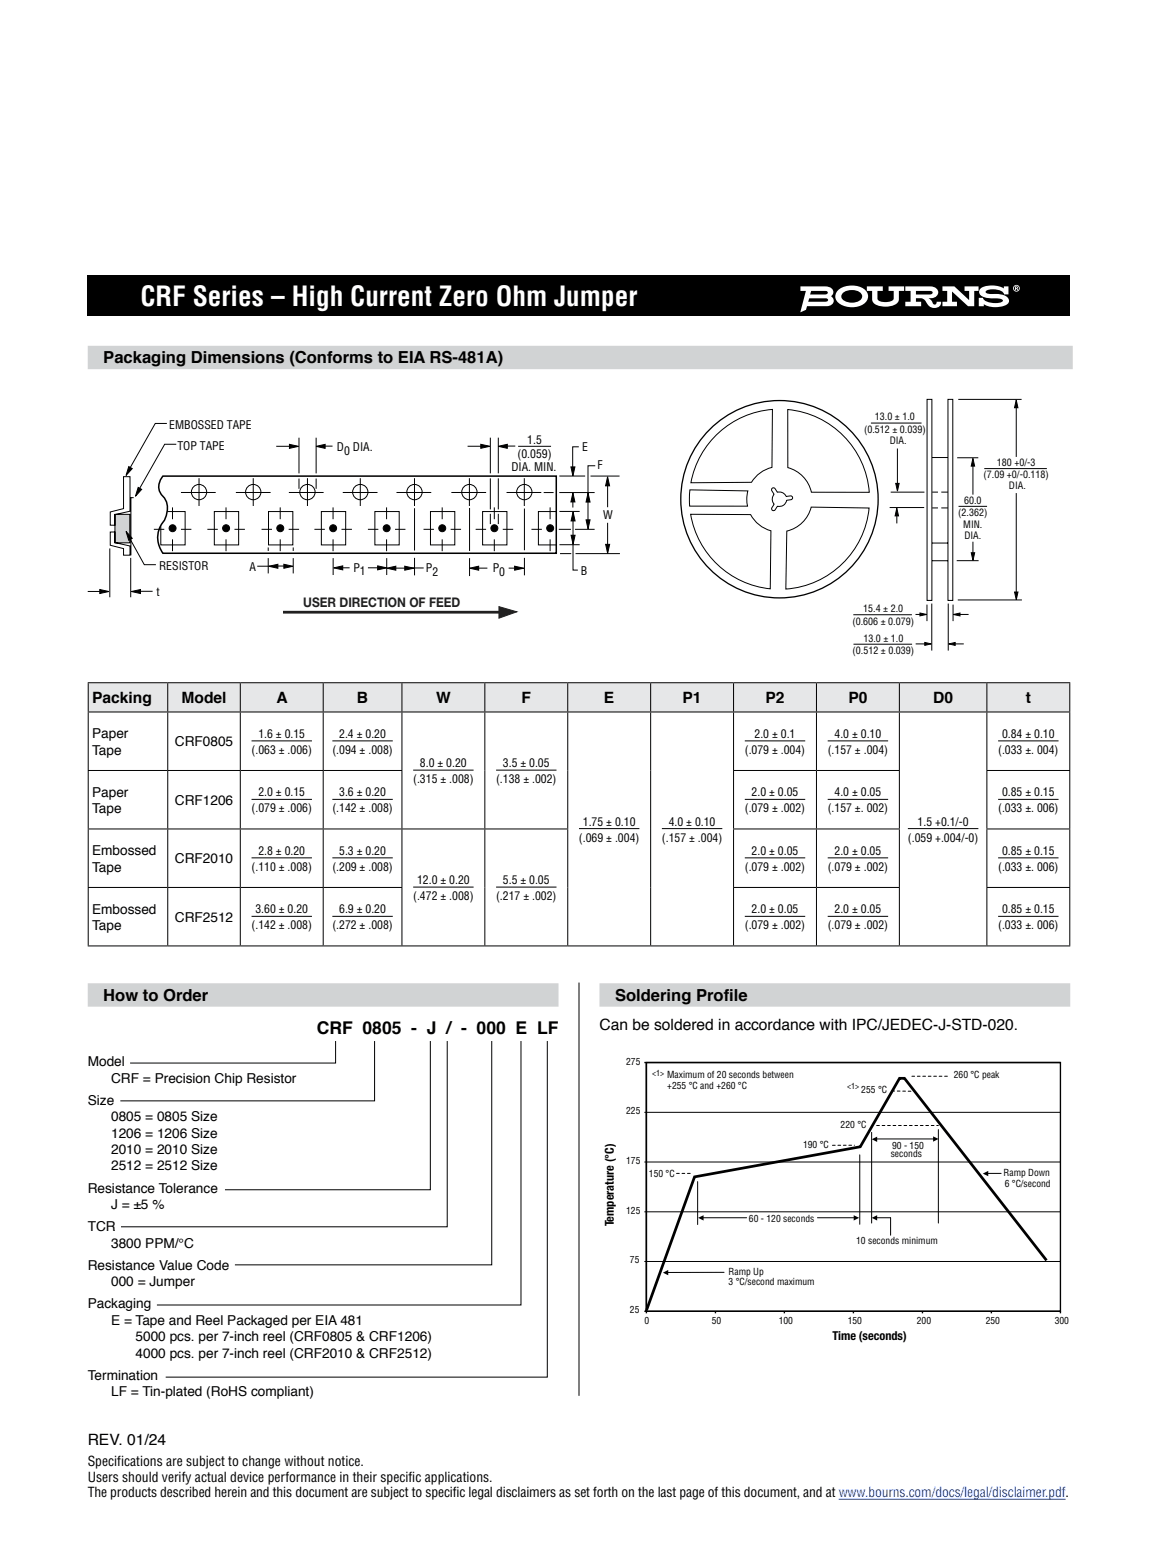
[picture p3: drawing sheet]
<svg xmlns="http://www.w3.org/2000/svg" width="210mm" height="279mm" viewBox="0 0 210 279" stroke-linecap="round" stroke-linejoin="round" font-family="sans-serif">
<path d="M15.9 49.7h177.8v7.5h-177.8z" fill="#000"/>
<g fill="#fff">
<path d="M156.9 51.8h2.9v.8h-1v1.4a1.14 1.14 0 0 0 1.4 .7l.4-.1a1.04 1.04 0 0 0 1.1-.6v-1.4h-.9v-.8h2.8v.8h-.9v1.6a1.66 1.66 0 0 1-1.9 1.3h-.5a2.91 2.91 0 0 1-2.4-.9l-.1-2h-.9z"/>
<path d="M170.5 51.8h2.2l2.7 2.5v-1.7h-.9v-.8h2.6v.8h-.8v2.8h-1.1l-2.9-2.6v1.8h.9v.8h-2.7v-.8h.9v-2h-.9z"/>
<path d="M177.6 52.1a4.5 4.5 0 0 1 4.1 .1v-.4h.8v1.5h-.8a1.31 1.31 0 0 0-1.3-.9 1.95 1.95 0 0 0-2.1 .4l.1 .1a5.5 5.5 0 0 0 2.4 .3 1.69 1.69 0 0 1 1.8 1.3 1.42 1.42 0 0 1-1.4 1l-1.7 .1-.9-.3-.6-.3v.4h-.9v-1.5h.8a2.17 2.17 0 0 0 2.2 .9l1.1-.1 .3-.3a2.03 2.03 0 0 0-1.7-.4 3.4 3.4 0 0 1-2.5-.8l-.1-.4 .1-.4z"/>
<path d="M183.8 51.9v.2h.2v-.1zM183.7 51.8l.4 .1 .1 .1-.1 .2 .1 .3h-.2l-.1-.3-.1 .3h-.1zM183.5 52.2a.47 .47 0 0 0 .9 0 .47 .47 0 0 0-.9 0zM183.3 52.2a.61 .61 0 0 1 1.2 0 .61 .61 0 0 1-1.2 0z"/>
<path d="M146.4 54h3h.3l.2 .3-.2 .2-.5 .1h-3zM146.8 52.6h2.6l.2 .1 .2 .2-.2 .3-.4 .1h-2.6zM144.8 51.8v.8h1l-1 3.9 1.1-.4 .1-.7h3.6a.99 .99 0 0 0 1.2-.6 .99 .99 0 0 0-.4-1.2 .93 .93 0 0 0 .4-1 .93 .93 0 0 0-.9-.7z"/>
<path d="M152.6 53a2.59 2.59 0 0 1 3.3 .3 .97 .97 0 0 1-.6 1.3 2.61 2.61 0 0 1-3-.6l-.1-.3zM151.8 52.4a1.58 1.58 0 0 0-.6 1.6 1.58 1.58 0 0 0 1.1 1.2 3.8 3.8 0 0 0 4.5-.7 1.72 1.72 0 0 0-1.3-2.6 4.2 4.2 0 0 0-3.7 .5z"/>
<path d="M165.7 52.6h2.6l.4 .2 .1 .1-.2 .3-.4 .1h-2.5zM163.8 51.8v.8h1v2h-1v.8h2.9v-.8h-1v-.6a1.55 1.55 0 0 1 2.1 .9 1.42 1.42 0 0 0 1.2 .8 1.42 1.42 0 0 0 1.3-.7v-.4h-.8v.3l-.3 .2a.59 .59 0 0 1-.6-.6l-.6-.5a1.27 1.27 0 0 0 1.7-1.4 1.39 1.39 0 0 0-1.4-.8z"/>
</g>
<path d="M15.9 64.7h178.2" fill="none" stroke="#d1d3d4" stroke-width="4.2" stroke-linecap="butt"/>
<path d="M29.5 86.2h71.2v13.9h-71.2a4.8 4.8 0 0 1 .3-6l.1-.3a3.7 3.7 0 0 0-.4-4 2.64 2.64 0 0 1 0-3.6z" fill="none" stroke="#000" stroke-width=".28"/>
<g fill="none" stroke="#000" stroke-width=".18">
<path d="M27.8 95.8h1.9M30.3 92.6h3.2v6h-4.4v-3.4M31.2 91.8v2.2M31.2 97.6v2.1M32.7 95.8h1.9M32.7 89.1h6.3M36 86.5v5.1M37.5 95.8h1.9M38.8 92.6h4.4v6h-4.4zM40.9 91.8v2.2M40.9 97.6v2.1M42.4 95.8h1.9"/>
<path d="M42.7 89.1h6.3M45.8 86.5v5.1M47.3 95.8h1.9M48.6 92.6h4.4v6h-4.4zM50.7 91.8v2.2M50.7 97.6v2.1M52.2 95.8h1.9M52.3 89.1h6.3M55.6 86.5v5.1M56.9 95.8h1.9M58.2 92.6h4.4v6h-4.4zM60.3 91.8v2.2"/>
<path d="M60.3 97.6v2.1M61.8 95.8h1.9M62 89.1h6.3M65.2 86.5v5.1M66.6 95.8h1.9M67.8 92.6h4.4v6h-4.4zM70 91.8v2.2M70 97.6v2.1M71.5 95.8h1.9M71.7 89.1h6.3M75 86.5v5.1M76.6 95.8h1.9"/>
<path d="M77.9 92.6h4.4v6h-4.4zM80 91.8v2.2M80 97.6v2.1M81.5 95.8h1.9M81.7 89.1h6.3M84.9 86.5v5.1M86.1 95.8h1.9M87.3 92.6h4.4v6h-4.4zM89.4 91.8v2.2M89.4 97.6v2.1M91 95.8h1.9M91.7 89.1h6.3"/>
<path d="M94.9 86.5v5.1M96.2 95.8h1.9M99.5 91.8v2.2M99.5 97.6v2.1M100.7 92.6h-3.3v6h3.3"/>
<circle cx="31.2" cy="95.6" r=".63"/>
<circle cx="36" cy="89" r="1.38"/>
<circle cx="40.9" cy="95.6" r=".63"/>
<circle cx="45.8" cy="89" r="1.38"/>
<circle cx="50.7" cy="95.6" r=".63"/>
<circle cx="55.6" cy="89" r="1.38"/>
<circle cx="60.3" cy="95.6" r=".63"/>
<circle cx="65.2" cy="89" r="1.38"/>
<circle cx="70" cy="95.6" r=".63"/>
<circle cx="75" cy="89" r="1.38"/>
<circle cx="80" cy="95.6" r=".63"/>
<circle cx="84.9" cy="89" r="1.38"/>
<circle cx="89.5" cy="95.6" r=".63"/>
<circle cx="94.9" cy="89" r="1.38"/>
<circle cx="99.6" cy="95.6" r=".63"/>
</g>
<g fill="#000">
<circle cx="31.2" cy="95.6" r=".63"/>
<circle cx="40.9" cy="95.6" r=".63"/>
<circle cx="50.7" cy="95.6" r=".63"/>
<circle cx="60.3" cy="95.6" r=".63"/>
<circle cx="70" cy="95.6" r=".63"/>
<circle cx="80" cy="95.6" r=".63"/>
<circle cx="89.5" cy="95.6" r=".63"/>
<circle cx="99.6" cy="95.6" r=".63"/>
</g>
<path d="M20.8 93.1h2.7v5.1h-2.7z" fill="#d1d3d4"/>
<g fill="none" stroke="#000" stroke-width=".18">
<path d="M30.2 76.6h-2.1l-4.6 8.2M54.1 79.2v6.5M57.2 79.2v6.5M88.7 79.2v6.5M90.2 79.2v6.5M19.9 99.2v8.9M20 96.3h.8v1.9l2.7 .6v1.7h-1.1v-1.2l-2.4-.6zM20.8 93.1h2.7v5.1h-2.7zM22.4 86.3h1.1v6.2l-2.7 .6v1.9h-.8v-2.4l2.4-.6zM22.8 96.2l1.1 1.2-.6 .4zM23.3 84.4l.6 .4-1.1 1.2zM23.5 97.4l2.6 4.8h2.1"/>
<path d="M24.2 90.1h-.5v10.4M25 88.2l.6 .4-1.1 1.2zM31.9 80.4h-2.1l-4.6 8.2M48.5 99.1v.6M50 80.8h3.8M52.4 80.4l1.6 .4-1.6 .3zM53.1 99.1v.6M54.1 86.6v1.9M57.2 80.8l1.6-.4v.7zM57.2 86.6v1.9M58.6 80.7h1.6M75 92v7.6"/>
<path d="M84.6 80.8h3.8M85 91.9v7.8M87 80.4l1.6 .4-1.6 .3zM88.7 86.6v5.6M88.7 93v1.8M90.2 80.8l1.6-.4v.7zM90.2 86.6v5.6M90.2 93v1.8M91.5 80.7h1.7M93.8 80.8h5.9M94.9 92v7.6M98.4 89.1h1.8"/>
<path d="M101.1 95.8h2.2M101.2 89.1h6.4M101.2 86.1h4.7M101.2 98.6h3.7M101.2 92.5h3.7M103.3 84.5h.7l-.3 1.6zM103.3 96.9h.8l-.4 1.6zM103.7 89.4v2.4M103.7 89.2l.3 1.6h-.7zM103.7 92.9v10.3h.9M103.7 92.6l.4 1.7h-.8zM104 95.8h3.6"/>
<path d="M104.7 80.9h-1.1v3.8M106.1 94.1h.7l-.4 1.6zM106.4 89.2l.4 1.7h-.7zM106.9 86.1h5.2M107.7 84.3h-1.3v10.3M109.6 98.5h.7l-.3 1.6zM109.9 86.3l.4 1.6h-.7zM110 87.4v4.4M110 94.6v4.3M15.9 107h3.6M18.1 106.7l1.6 .3-1.6 .4zM23.7 101v7.1"/>
<path d="M23.8 107l1.6-.3v.7zM25.2 107h2.4M46.6 102.5h2.7M48.5 101v2.8M48.6 102.5l1.7-.4v.7zM50 102.4h1.7M51.4 102.1l1.6 .4-1.6 .3zM53.1 101v2.8M60.3 101v3.1M60.4 102.8l1.6-.4v.7zM66.6 102.7h3.2M68.3 102.4l1.7 .4-1.7 .3z"/>
<path d="M70 101v3.1M70 102.8l1.6-.3v.7zM70.9 102.8h2.8M73.2 102.5l1.7 .3-1.7 .4zM74.2 102.8h2.5M75 101v3.1M85 101v3.2M85 102.8l1.6-.3v.7zM85.9 102.8h2.3M93.1 102.5l1.7 .3-1.7 .4zM94.9 101v3.1M101.3 100.2h2.1"/>
<path d="M104.1 100.2h8.1"/>
</g>
<g fill="#000">
<path d="M23.3 84.4l.6 .4-1.1 1.2zM22.8 96.2l1.1 1.2-.6 .4zM25 88.2l.6 .4-1.1 1.2zM52.4 80.4l1.6 .4-1.6 .3zM57.2 80.8l1.6-.4v.7zM87 80.4l1.6 .4-1.6 .3zM90.2 80.8l1.6-.4v.7zM103.3 84.5h.7l-.3 1.6zM103.3 96.9h.8l-.4 1.6zM103.7 89.2l.3 1.6h-.7zM103.7 92.6l.4 1.7h-.8zM106.1 94.1h.7l-.4 1.6z"/>
<path d="M106.4 89.2l.4 1.7h-.7zM109.6 98.5h.7l-.3 1.6zM109.9 86.3l.4 1.6h-.7zM18.1 106.7l1.6 .3-1.6 .4zM23.8 107l1.6-.3v.7zM48.6 102.5l1.7-.4v.7zM51.4 102.1l1.6 .4-1.6 .3zM60.4 102.8l1.6-.4v.7zM68.3 102.4l1.7 .4-1.7 .3zM70 102.8l1.6-.3v.7zM73.2 102.5l1.7 .3-1.7 .4zM85 102.8l1.6-.3v.7z"/>
<path d="M93.1 102.5l1.7 .3-1.7 .4z"/>
</g>
<path d="M51.2 110.8h39.7" fill="none" stroke="#221f1f" stroke-width=".5"/>
<path d="M90.3 109.8l3.2 .9-3.2 1.2z" fill="#221f1f"/>
<path d="M90.3 109.8l3.2 .9-3.2 1.2z" fill="none" stroke="#221f1f" stroke-width=".18"/>
<g fill="none" stroke="#000" stroke-width=".18">
<path d="M129.6 78.7a16.2 16.2 0 0 1 10.2-4.6l-.1 10.5a5.9 5.9 0 0 0-3.7 2.7l-11 .1a16.3 16.3 0 0 1 4.6-8.7zM142.5 74.1a16.3 16.3 0 0 1 14.8 15h-10.5a5.9 5.9 0 0 0-4.2-4.5zM157.6 76.6h9.2M167.8 72.3h.8v36.4h-.8zM171.5 72.3h.9v36.4h-.9zM173.4 72.3h11.5M183.9 72.4l.3 1.4h-.6zM183.9 73.4v9.3M124.8 88.6l10.5 .2a6 6 0 0 0 0 2.8h-10.5zM125 93.1h10.8a5.9 5.9 0 0 0 3.7 2.9l-.1 10.6a16.3 16.3 0 0 1-14.4-13.5zM140.1 89.5a1.31 1.31 0 0 0 0 1.7M140.1 89.5l-.4-.7a.35 .35 0 0 1 .1-.5 .35 .35 0 0 1 .5 .1l.4 .7a1.3 1.3 0 0 1 1.6 .7"/>
<path d="M140.1 91.2l-.4 .7a.35 .35 0 0 0 .1 .5 .35 .35 0 0 0 .5-.1l.4-.7M142.2 89.8l.8-.1a.35 .35 0 0 1 .4 .3 .35 .35 0 0 1-.3 .4l-.8 .1a1.31 1.31 0 0 1-1.6 1.1M142.4 96.1a5.9 5.9 0 0 0 4.4-4.3l10.5 .1a16.3 16.3 0 0 1-15.1 14.7zM161 91.8h6.2M161.2 89.1h6.1M162.1 87.5h.6l-.3 1.4zM162.3 92l.3 1.4h-.6zM162.3 93v1.7M162.4 81.2v6.6M168.7 82.8h2.8M168.7 98.3h2.8M173.2 82.8h3.8"/>
<path d="M173.5 91.6h5.1M176.1 82.9l.3 1.4h-.7zM176.1 83.9v5.6M176.1 98v2.4M178.1 84.8h11.3M183.9 89.2v18.3M61.4 102.7h1.9M92 102.8h2.2M154.4 111.2h10.6M154.4 116.6h10.6M165.7 111.2h1.1M165.7 116.5h2"/>
<path d="M166.5 110.9l1.2 .3-1.2 .3zM167.3 116.3l1.2 .2-1.2 .3zM167.7 109.4v3M168.6 109.2v8.5M168.7 101.5h2.8M171.6 109.2v8.5M171.7 116.5l1.1-.2v.5zM172.5 109.4v3M172.5 111.2l1.2-.3v.6zM172.6 116.5h1.8M173.1 101.5h4M173.3 108.6h11.6"/>
<path d="M173.5 111.2h1.8M175.8 100h.6l-.3 1.4zM183.6 107.1h.6l-.3 1.4z"/>
</g>
<path d="M183.9 72.4l.3 1.4h-.6zM162.1 87.5h.6l-.3 1.4zM162.3 92l.3 1.4h-.6zM176.1 82.9l.3 1.4h-.7zM166.5 110.9l1.2 .3-1.2 .3zM167.3 116.3l1.2 .2-1.2 .3zM171.7 116.5l1.1-.2v.5zM172.5 111.2l1.2-.3v.6zM175.8 100h.6l-.3 1.4zM183.6 107.1h.6l-.3 1.4z" fill="#000"/>
<circle cx="141" cy="90.3" r="17.9" fill="none" stroke="#000" stroke-width=".24"/>
<path d="M171.5 89.1h-2.8M171.5 91.9h-2.8" fill="none" stroke="#000" stroke-width=".18" stroke-dasharray="1.2 .6 1.2 .6 1.2 .6" stroke-linecap="butt"/>
<path d="M16 123.6h14.4v5.2h-14.4zM30.4 123.6h13.1v5.2h-13.1zM43.5 123.6h15v5.2h-15zM58.5 123.6h14.2v5.2h-14.2zM72.7 123.6h15v5.2h-15zM87.7 123.6h15v5.2h-15zM102.7 123.6h15v5.2h-15zM117.7 123.6h15v5.2h-15zM132.7 123.6h15v5.2h-15zM147.7 123.6h15v5.2h-15zM162.7 123.6h15.9v5.2h-15.9zM178.6 123.6h15v5.2h-15z" fill="#e6e7e8"/>
<g fill="none" stroke="#000" stroke-width=".18">
<path d="M15.9 123.6h177.8M15.9 128.8h177.8M15.9 139.4h56.9M16 123.6v5.2M16 128.9v10.4M16 139.5v10.4M30.4 123.6v5.2M30.4 128.9v10.4M30.4 139.5v10.4M43.5 123.6v5.2M43.5 128.9v10.4M43.5 139.5v10.4"/>
<path d="M45.5 134.1h11M58.5 123.6v5.2M58.5 128.9v10.4M58.5 139.5v10.4M60.1 134.1h11M72.7 123.6v5.2M72.7 128.9v10.4M72.7 139.5v10.4M74.8 139.4h10.9M87.7 123.6v5.2M87.7 128.9v21M89.8 139.4h10.9"/>
<path d="M102.7 123.6v5.2M102.7 128.9v21M117.7 123.6v5.2M117.7 128.9v42.2M132.7 139.4h30.1M132.7 123.6v5.2M132.7 128.9v10.4M132.7 139.5v10.4M134.8 134.1h10.9M147.7 123.6v5.2M147.7 128.9v10.4M147.7 139.5v10.4"/>
<path d="M149.8 134.1h10.9M162.7 123.6v5.2M162.7 128.9v10.4M162.7 139.5v10.4M178.5 139.4h15.2M178.6 123.6v5.2M178.6 128.9v10.4M178.6 139.5v10.4M180.6 134.1h11M193.6 123.6v5.2M193.6 128.9v10.4M193.6 139.5v10.4"/>
<path d="M15.9 150h86.9M16 150.1v10.4M30.4 150.1v10.4M43.5 150.1v10.4M45.5 144.7h11M45.5 155.2h11M58.5 150.1v10.4M60.1 144.7h11M60.1 155.2h11M72.7 150.1v10.4M87.7 150.1v21M102.7 150.1v21"/>
<path d="M104.8 149.9h10.9M119.8 149.9h10.9M132.7 150h30.1M132.7 150.1v10.4M134.8 144.7h10.9M134.8 155.2h10.9M147.7 150.1v10.4M149.8 144.7h10.9M149.8 155.2h10.9M162.7 150.1v10.4M164.3 149.9h12.7M178.5 150h15.2"/>
<path d="M178.6 150.1v10.4M180.6 144.7h11M180.6 155.2h11M193.6 150.1v10.4M15.9 160.6h56.9M15.9 171.2h177.8M16 160.7v10.4M30.4 160.7v10.4M43.5 160.7v10.4M45.5 165.8h11M58.5 160.7v10.4M60.1 165.8h11"/>
<path d="M72.7 160.7v10.4M74.8 160.5h10.9M89.8 160.5h10.9M104.8 177.8v74.8M132.7 160.6h30.1M132.7 160.7v10.4M134.8 165.8h10.9M147.7 160.7v10.4M149.8 165.8h10.9M162.7 160.7v10.4M178.5 160.6h15.2M178.6 160.7v10.4"/>
<path d="M180.6 165.8h11M193.6 160.7v10.4M60.7 188.4v4h-37.2M67.8 188.4v10.8h-46M77.9 188.4v26.9h-37.2M80.9 188.4v33.6h-59M89 188.4v40.5h-46.5M94.3 188.4v47.8h-65.9M99 188.4v60.8h-69M116.6 219.3h75.3M116.6 210.3h75.3M116.6 201.3h75.3"/>
<path d="M126.2 213.8v7.8M155.6 209v12.5M157.7 204.9v16.4M158.5 206.1h10.6M169.8 204.4v16.9M178.8 212.3h2.4M116.6 228.3h75.3M127.3 220.4h7.8M131 230.2l-10.1 .1M147.9 220.4h6.6M158.7 220.4h2.5v3.1"/>
</g>
<path d="M15.9 180h85.2M108.5 180h85.2" fill="none" stroke="#d1d3d4" stroke-width="4.2" stroke-linecap="butt"/>
<path d="M116.6 192.3h75.3M117 192.3h74.9v45h-74.9zM117 192.3v45.4M116.6 237.3h75.3v.4M129.5 237.3v.4M141.9 237.3v.4M154.4 237.3v.4M166.9 237.3v.4M179.4 237.3v.4" fill="none" stroke="#000" stroke-width=".25"/>
<path d="M161.4 197.4l3.6 .1M171.4 194.8h-6.5M122.4 212.3h2.5M150.6 207.3l4-.1M158.6 203.7h11.2" fill="none" stroke="#000" stroke-width=".18" stroke-dasharray=".5 .5"/>
<path d="M126.3 220.4l1-.5v1zM157.7 206.2l1-.5v.9zM157.7 220.4l1-.5v1zM168.9 205.6l.9 .5-.9 .5zM177.8 212.4l1-.5v.9zM120 230.3l.9-.5v1zM154.5 219.9l1 .5-1 .5z" fill="#000"/>
<path d="M189.4 228.1l-25.7-33h-.9l-7.1 12.4-30 5.5-8.7 24.1" fill="none" stroke="#000" stroke-width=".49"/>
<path d="M151.8 271.3h41" fill="none" stroke="#0042f4" stroke-width=".18"/>
<text font-size="4.9" fill="#fff" x="25.4" y="55.3">CRF Series – High Current Zero Ohm Jumper</text>
<text font-size="3.2" x="57.3" y="187">CRF 0805 - J / - 000 E LF</text>
<g font-size="3">
<text x="18.7" y="65.7">Packaging Dimensions (Conforms to EIA RS-481A)</text>
<text x="18.7" y="181.1">How to Order</text>
<text x="111.3" y="181.1">Soldering Profile</text>
</g>
<g font-size="2.8">
<text x="16.7" y="127.3">Packing</text>
<text x="32.8" y="127.3">Model</text>
<text x="50" y="127.3">A</text>
<text x="64.6" y="127.3">B</text>
<text x="78.9" y="127.3">W</text>
<text x="94.4" y="127.3">F</text>
<text x="109.3" y="127.3">E</text>
<text x="123.5" y="127.3">P1</text>
<text x="138.5" y="127.3">P2</text>
<text x="153.5" y="127.3">P0</text>
<text x="168.9" y="127.3">D0</text>
<text x="185.6" y="127.3">t</text>
<text x="108.5" y="186.4">Can be soldered in accordance with IPC/JEDEC-J-STD-020.</text>
<text x="15.9" y="261.4">REV. 01/24</text>
</g>
<g font-size="2.5">
<text x="16.7" y="133.6">Paper</text>
<text x="16.7" y="136.5">Tape</text>
<text x="31.6" y="135.1">CRF0805</text>
<text x="16.7" y="144.2">Paper</text>
<text x="16.7" y="147.1">Tape</text>
<text x="31.6" y="145.6">CRF1206</text>
<text x="16.7" y="154.7">Embossed</text>
<text x="16.7" y="157.7">Tape</text>
<text x="31.6" y="156.2">CRF2010</text>
<text x="16.7" y="165.3">Embossed</text>
<text x="31.6" y="166.8">CRF2512</text>
<text x="16.7" y="168.3">Tape</text>
<text x="15.9" y="193">Model</text>
<text x="20.1" y="195.9">CRF = Precision Chip Resistor</text>
<text x="15.9" y="199.9">Size</text>
<text x="20.1" y="202.9">0805 = 0805 Size</text>
<text x="20.1" y="205.9">1206 = 1206 Size</text>
<text x="20.1" y="208.8">2010 = 2010 Size</text>
<text x="15.9" y="215.8">Resistance Tolerance</text>
<text x="20.1" y="211.8">2512 = 2512 Size</text>
<text x="20.1" y="218.8">J = ±5 %</text>
<text x="15.9" y="222.8">TCR</text>
<text x="20.1" y="225.8">3800 PPM/°C</text>
<text x="15.9" y="229.8">Resistance Value Code</text>
<text x="20.1" y="232.8">000 = Jumper</text>
<text x="15.9" y="236.8">Packaging</text>
<text x="20.1" y="239.7">E = Tape and Reel Packaged per EIA 481</text>
<text x="24.5" y="242.7">5000 pcs. per 7-inch reel (CRF0805 &amp; CRF1206)</text>
<text x="24.5" y="245.7">4000 pcs. per 7-inch reel (CRF2010 &amp; CRF2512)</text>
<text x="15.9" y="249.7">Termination</text>
<text x="20.1" y="252.7">LF = Tin-plated (RoHS compliant)</text>
<text x="15.9" y="265.3">Specifications are subject to change without notice.</text>
<text x="15.9" y="268.1">Users should verify actual device performance in their specific applications.</text>
<text x="15.9" y="270.9">The products described herein and this document are subject to specific legal disclaimers as set forth on the last page of this document, and at www.bourns.com/docs/legal/disclaimer.pdf.</text>
</g>
<text font-size="2.4" fill="#221f1f" x="54.9" y="109.8">USER DIRECTION OF FEED</text>
<g font-size="2.2">
<text x="111.1" y="221.9" transform="rotate(-90 111.1 221.9)">Temperature (°C)</text>
<text x="150.6" y="242.6">Time (seconds)</text>
</g>
<text font-size="2.1" fill="#221f1f" x="147.4" y="58.6">USER DIRECTION OF FEED</text>
<g font-size="2.1">
<text x="30.6" y="77.7">EMBOSSED TAPE</text>
<text x="32.1" y="81.4">TOP TAPE</text>
<text x="61" y="81.6">D</text>
<text x="62.3" y="82.3">0</text>
<text x="63.9" y="81.6">DIA.</text>
<text x="93.6" y="82.9">(0.059)</text>
<text x="95.4" y="80.3">1.5</text>
<text x="105.3" y="81.6">E</text>
<text x="92.5" y="85.3">DIA. MIN.</text>
<text x="108.1" y="85">F</text>
<text x="109.1" y="93.9">W</text>
<text x="28.3" y="107.8">t</text>
<text x="28.8" y="103.1">RESISTOR</text>
<text x="45.2" y="103.4">A</text>
<text x="64" y="103.4">P</text>
<text x="65.1" y="104.1">1</text>
<text x="77.1" y="103.6">P</text>
<text x="78.2" y="104.3">2</text>
<text x="89.2" y="103.6">P</text>
<text x="90.3" y="104.3">0</text>
<text x="105.1" y="104">B</text>
<text x="45.5" y="136.4">(.063 ± .006)</text>
<text x="46.8" y="133.5">1.6 ± 0.15</text>
<text x="60.1" y="136.4">(.094 ± .008)</text>
<text x="61.4" y="133.5">2.4 ± 0.20</text>
<text x="134.8" y="136.4">(.079 ± .004)</text>
<text x="136.5" y="133.5">2.0 ± 0.1</text>
<text x="149.8" y="136.4">(.157 ± .004)</text>
<text x="151" y="133.5">4.0 ± 0.10</text>
<text x="180.6" y="136.4">(.033 ±. 004)</text>
<text x="181.3" y="133.5">0.84 ± 0.10</text>
<text x="65.4" y="140.9">(0.512 ± 0.039)</text>
<text x="67.7" y="138.2">13.0 ± 1.0</text>
<text x="70.8" y="143.2">DIA.</text>
<text x="74.8" y="141.7">(.315 ± .008)</text>
<text x="76" y="138.8">8.0 ± 0.20</text>
<text x="89.8" y="141.7">(.138 ± .002)</text>
<text x="91" y="138.8">3.5 ± 0.05</text>
<text x="45.5" y="147">(.079 ± .006)</text>
<text x="46.8" y="144.1">2.0 ± 0.15</text>
<text x="60.1" y="147">(.142 ± .008)</text>
<text x="61.4" y="144.1">3.6 ± 0.20</text>
<text x="105.5" y="149.4">1.75 ± 0.10</text>
<text x="121" y="149.4">4.0 ± 0.10</text>
<text x="134.8" y="147">(.079 ± .002)</text>
<text x="136" y="144.1">2.0 ± 0.05</text>
<text x="149.8" y="147">(.157 ±. 002)</text>
<text x="151" y="144.1">4.0 ± 0.05</text>
<text x="166.1" y="149.4">1.5 +0.1/-0</text>
<text x="180.6" y="147">(.033 ±. 006)</text>
<text x="181.3" y="144.1">0.85 ± 0.15</text>
<text x="46.8" y="154.7">2.8 ± 0.20</text>
<text x="61.4" y="154.7">5.3 ± 0.20</text>
<text x="86.6" y="155.9">60.0</text>
<text x="90.7" y="150.5">(7.09 +0/-0.118)</text>
<text x="104.8" y="152.3">(.069 ± .004)</text>
<text x="119.8" y="152.3">(.157 ± .004)</text>
<text x="136" y="154.7">2.0 ± 0.05</text>
<text x="151" y="154.7">2.0 ± 0.05</text>
<text x="164.3" y="152.3">(.059 +.004/-0)</text>
<text x="181.3" y="154.7">0.85 ± 0.15</text>
<text x="45.5" y="157.6">(.110 ± .008)</text>
<text x="60.1" y="157.6">(.209 ± .008)</text>
<text x="75.5" y="160">12.0 ± 0.20</text>
<text x="85.3" y="158.5">(2.362)</text>
<text x="86.4" y="160.9">MIN.</text>
<text x="91" y="160">5.5 ± 0.05</text>
<text x="134.8" y="157.6">(.079 ± .002)</text>
<text x="149.8" y="157.6">(.079 ± .002)</text>
<text x="180.6" y="157.6">(.033 ±. 006)</text>
<text x="46.2" y="165.3">3.60 ± 0.20</text>
<text x="61.4" y="165.3">6.9 ± 0.20</text>
<text x="74.8" y="162.9">(.472 ± .008) DIA.(.217 ± .002)</text>
<text x="136" y="165.3">2.0 ± 0.05</text>
<text x="151" y="165.3">2.0 ± 0.05</text>
<text x="181.3" y="165.3">0.85 ± 0.15</text>
<text x="45.5" y="168.2">(.142 ± .008)</text>
<text x="60.1" y="168.2">(.272 ± .008)</text>
<text x="134.8" y="168.2">(.079 ± .002)</text>
<text x="149.8" y="168.2">(.079 ± .002)</text>
<text x="180.6" y="168.2">(.033 ±. 006)</text>
<text x="65.2" y="178.8">15.4 ± 2.0</text>
<text x="65.3" y="185">13.0 ± 1.0</text>
<text x="63" y="187.7">(0.512 ± 0.039)</text>
</g>
<g font-size="1.8">
<text x="132.8" y="50.6">(0.142 ± 0.008)</text>
<text x="146.7" y="52.5">4.0 ± 0.1</text>
<text x="161.9" y="51.9">(0.079 ± 0.002)</text>
<text x="163.9" y="49.6">2.0 ± 0.05</text>
<text x="178.9" y="51.7">(0.157 ± 0.002)</text>
<text x="144.3" y="54.7">(0.157 ± 0.004)</text>
<text x="158.3" y="76.1">13.0 ± 1.0</text>
<text x="156.4" y="78.3">(0.512 ± 0.039)</text>
<text x="161" y="80.3">DIA.</text>
<text x="178" y="86.6">(7.09 +0/-0.118)</text>
<text x="180.4" y="84.3">180 +0/-3</text>
<text x="182.6" y="88.5">DIA.</text>
<text x="173.4" y="93.4">(2.362)</text>
<text x="174.3" y="95.5">MIN.</text>
<text x="174.5" y="91.1">60.0</text>
<text x="174.5" y="97.5">DIA.</text>
<text x="154.3" y="113">(0.606 ± 0.079)</text>
<text x="156.2" y="110.8">15.4 ± 2.0</text>
<text x="154.3" y="118.3">(0.512 ± 0.039)</text>
<text x="156.3" y="116.1">13.0 ± 1.0</text>
</g>
<g font-size="1.7">
<text x="113.3" y="192.6">275</text>
<text x="120.7" y="195">Maximum of 20 seconds between</text>
<text x="120.7" y="197.1">+255 °C and +260 °C</text>
<text x="155.9" y="197.7">255 °C</text>
<text x="172.6" y="195">260 °C peak</text>
<text x="113.3" y="201.6">225</text>
<text x="145.3" y="207.7">190 °C</text>
<text x="152.1" y="204.1">220 °C</text>
<text x="161.2" y="209.3">seconds</text>
<text x="161.4" y="207.8">90 - 150</text>
<text x="113.3" y="210.6">175</text>
<text x="117.4" y="212.9">150 °C</text>
<text x="181.6" y="212.9">Ramp Down</text>
<text x="181.8" y="214.8">6 °C/second</text>
<text x="113.3" y="219.6">125</text>
<text x="135.5" y="221.1">60 - 120 seconds</text>
<text x="154.9" y="225.2">10 seconds minimum</text>
<text x="114" y="228.6">75</text>
<text x="131.9" y="230.8">Ramp Up</text>
<text x="131.9" y="232.6">3 °C/second maximum</text>
<text x="114" y="237.6">25</text>
<text x="116.6" y="239.6">0</text>
<text x="128.8" y="239.6">50</text>
<text x="140.9" y="239.6">100</text>
<text x="153.4" y="239.6">150</text>
<text x="165.9" y="239.6">200</text>
<text x="178.4" y="239.6">250</text>
<text x="190.9" y="239.6">300</text>
</g>
<g font-size="1.5">
<text x="118" y="194.6">&lt;1&gt;</text>
<text x="153.3" y="197.1">&lt;1&gt;</text>
</g>
</svg>
